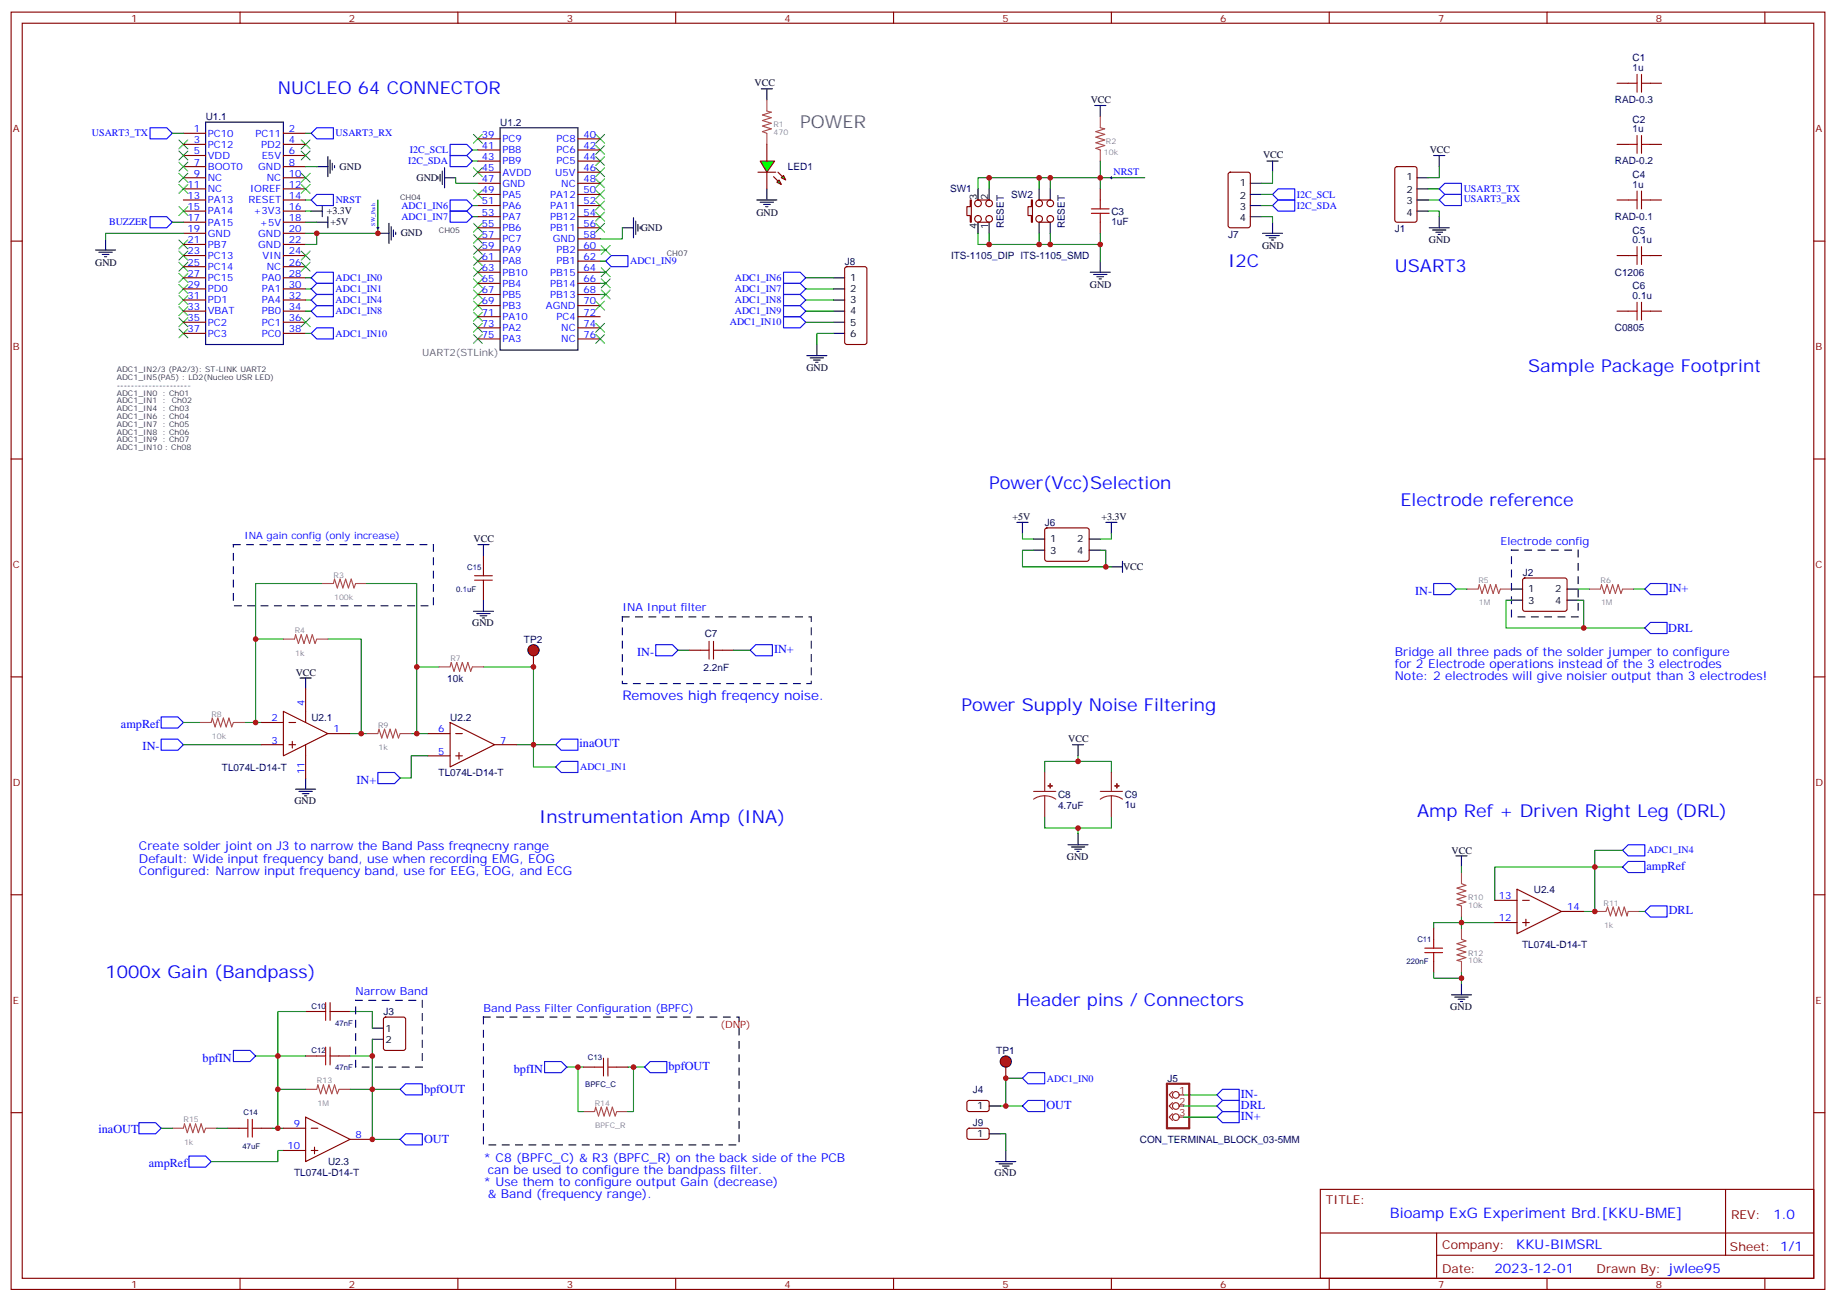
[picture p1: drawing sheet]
<svg xmlns="http://www.w3.org/2000/svg" width="583mm" height="413mm" viewBox="0 0 583 413" stroke-linecap="round" stroke-linejoin="round" font-family="sans-serif">
<g fill="none" stroke="#870000" stroke-width=".35">
<path d="M3.5 3.8h575.8v405.4h-575.8zM7.1 7.4h568.6v398.3h-568.6zM76.2 3.8v3.6M145.3 3.8v3.6M214.5 3.8v3.6M283.6 3.8v3.6M352.8 3.8v3.6M421.9 3.8v3.6M491.1 3.8v3.6M560.2 3.8v3.6M58.2 42.3h7.1M58.2 45.8h7.1"/>
<path d="M58.2 49.4h7.1M58.2 52.9h7.1M58.2 56.4h7.1M58.2 59.9h7.1M90 42.3h7M90 45.8h7M90 49.4h7M90 52.9h7M90 56.4h7M90 59.9h7M151.7 44.1h7M151.7 47.6h7"/>
<path d="M151.7 51.1h7M151.7 54.6h7M151.7 58.2h7M183.4 44.1h7.1M183.4 47.6h7.1M183.4 51.1h7.1M183.4 54.6h7.1M183.4 58.2h7.1M243.4 45.8v5.3M243.4 54.6v5.3M3.5 76.5h3.6M58.2 63.5h7.1"/>
<path d="M58.2 67h7.1M58.2 70.5h7.1M58.2 74h7.1M58.2 77.6h7.1M90 63.5h7M90 67h7M90 70.5h7M90 74h7M90 77.6h7M151.7 61.7h7M151.7 65.2h7M151.7 68.8h7"/>
<path d="M151.7 72.3h7M151.7 75.8h7M151.7 79.3h7M183.4 61.7h7.1M183.4 65.2h7.1M183.4 68.8h7.1M183.4 72.3h7.1M183.4 75.8h7.1M183.4 79.3h7.1M575.7 76.5h3.6M58.2 81.1h7.1M58.2 84.6h7.1"/>
<path d="M58.2 88.2h7.1M58.2 91.7h7.1M58.2 95.2h7.1M58.2 98.7h7.1M90 81.1h7M90 84.6h7M90 88.2h7M90 91.7h7M90 95.2h7M90 98.7h7M151.7 82.9h7M151.7 86.4h7"/>
<path d="M151.7 89.9h7M151.7 93.5h7M151.7 97h7M183.4 82.9h7.1M183.4 86.4h7.1M183.4 89.9h7.1M183.4 93.5h7.1M183.4 97h7.1M58.2 102.3h7.1M58.2 105.8h7.1M90 102.3h7M90 105.8h7"/>
<path d="M151.7 100.5h7M151.7 104h7M151.7 107.6h7M183.4 100.5h7.1M183.4 104h7.1M183.4 107.6h7.1M3.5 145.7h3.6M575.7 145.7h3.6M3.5 214.8h3.6M218.7 206.3h3.5M229.3 206.3h3.5M575.7 214.8h3.6"/>
<path d="M3.5 284h3.6M455.1 294.5v3.6M575.7 284h3.6M455.1 305.1v3.5M97 335.1h3.5M97 321h3.5M107.6 335.1h3.5M107.6 321h3.5M185.2 338.6h3.5M195.8 338.6h3.5M3.5 353.1h3.6M72.3 358h3.5"/>
<path d="M82.9 358h3.5M575.7 353.1h3.6M419.1 377.4h156.6v28.3h-156.6zM547.7 377.5v20.8M419.1 391.3h156.5M456 398.3h119.6M456 391.3v14.1M76.2 405.7v3.5M145.3 405.7v3.5M214.5 405.7v3.5M283.6 405.7v3.5M352.8 405.7v3.5"/>
<path d="M421.9 405.7v3.5M491.1 405.7v3.5M560.2 405.7v3.5"/>
</g>
<g fill="none" stroke="#00f" stroke-width=".35">
<path d="M47.6 40.5h5.3l1.8 1.8-1.8 1.8h-5.3zM98.8 42.3l1.7-1.8h5.3v3.6h-5.3zM142.9 45.8h5.3l1.7 1.8-1.7 1.8h-5.3zM142.9 49.4h5.3l1.7 1.7-1.7 1.8h-5.3zM456.8 59.9l1.8-1.7h5.3v3.5h-5.3zM47.6 68.8h5.3l1.8 1.7-1.8 1.8h-5.3zM142.9 67h5.3l1.7 1.8-1.7 1.7h-5.3zM142.9 63.5h5.3l1.7 1.7-1.7 1.8h-5.3zM456.8 63.5l1.8-1.8h5.3v3.5h-5.3zM100.5 97h5.3v3.5h-5.3l-1.7-1.8zM100.5 93.5h5.3v3.5h-5.3l-1.7-1.8zM100.5 89.9h5.3v3.6h-5.3l-1.7-1.8z"/>
<path d="M100.5 86.4h5.3v3.5h-5.3l-1.7-1.7zM192.3 82.9l1.7-1.8h5.3v3.5h-5.3zM98.8 105.8l1.7-1.8h5.3v3.6h-5.3zM455.1 185.2h5.3l1.7 1.7-1.7 1.8h-5.3zM522.1 186.9l1.8-1.7h5.3v3.5h-5.3zM522.1 199.3l1.8-1.8h5.3v3.5h-5.3zM208.1 204.6h5.3l1.8 1.7-1.8 1.8h-5.3zM238.1 206.3l1.8-1.7h5.3v3.5h-5.3zM51.2 227.5h5.2l1.8 1.8-1.8 1.7h-5.2zM51.2 234.6h5.2l1.8 1.7-1.8 1.8h-5.2zM178.2 234.6h5.2v3.5h-5.2l-1.8-1.8zM119.9 245.1h5.3l1.8 1.8-1.8 1.8h-5.3z"/>
<path d="M516.8 273.4h5.3v3.5h-5.3l-1.7-1.8zM522.1 289.2l1.8-1.7h5.3v3.5h-5.3zM74.1 333.3h5.3l1.7 1.8-1.7 1.8h-5.3zM172.9 336.9h5.3l1.7 1.7-1.7 1.8h-5.3zM204.6 338.6l1.8-1.7h5.3v3.5h-5.3zM44.1 356.3h5.3l1.8 1.7-1.8 1.8h-5.3zM127 345.7l1.8-1.8h5.3v3.6h-5.3zM386.3 347.5l1.8-1.8h5.2v3.5h-5.2zM386.3 354.5l1.8-1.8h5.2v3.6h-5.2zM386.3 351l1.8-1.8h5.2v3.5h-5.2zM60 366.9h5.3l1.7 1.7-1.7 1.8h-5.3zM127 361.6l1.8-1.8h5.3v3.5h-5.3z"/>
</g>
<g fill="none" stroke="#008700" stroke-width=".35">
<path d="M54.7 42.3h3.5M97 42.3h1.8M97 52.9h3.5M144.6 56.4v1.8h7.1M149.9 47.6h1.8M149.9 51.1h1.8M453.3 59.9h3.5M54.7 70.5h3.5M58.2 74h-24.7v1.8M97 63.5h1.8M97 67h1.8M97 70.5h3.5"/>
<path d="M100.5 74v3.6h-3.5M119.9 63.5v10.5h-22.9M149.9 68.8h1.8M149.9 65.2h1.8M190.5 79.3h1.8M197.6 72.3v3.5h-7.1M453.3 67h3.5v1.8M453.3 63.5h3.5M97 95.2h1.8M97 88.2h1.8M97 91.7h1.8M97 98.7h1.8"/>
<path d="M190.5 82.9h1.8M190.5 86.4h1.8M190.5 89.9h1.8M190.5 93.5h1.8M97 105.8h1.8M102.3 185.2h-21.2v17.6M116.4 185.2h15.9v26.4M462.1 186.9h3.6M518.6 186.9h3.5M90 202.8h-8.9v26.5M104.1 202.8h10.6v30M139.3 211.6h-7v21.2"/>
<path d="M153.5 211.6h15.8v24.7h-5.3M215.2 206.3h3.5M232.8 206.3h5.3M58.2 229.3h5.3M58.2 236.3h24.7M77.6 229.3h5.3M111.1 232.8h5.3M130.5 232.8h5.3M135.8 239.9h-5.3v7h-3.5M169.3 236.3h7.1M342.2 239.9v1.7M331.6 245.1v-3.5h21.2v3.5"/>
<path d="M331.6 259.3v3.5h21.2v-3.5M342.2 262.8v1.7M463.9 275.1v1.8M506.2 275.1h8.9M463.9 291v3.5M474.5 292.8h-19.4v1.7M474.5 285.7v-10.6h31.7v14.1h-3.5M520.3 289.2h1.8M455.1 308.6v1.8h8.8M463.9 308.6v3.6M81.1 335.1h15.9M97 321h-8.8v37"/>
<path d="M111.1 321h7.1v5.3M111.1 335.1h7.1v26.5h8.8M179.9 338.6h5.3M183.4 338.6v14.1h1.8M199.3 338.6h5.3M201.1 338.6v14.1h-1.8M51.2 358h3.5M68.8 358h3.5M86.4 358h3.6M88.2 345.7h8.8M111.1 345.7h15.9M375.7 347.5h10.6"/>
<path d="M90 365.1h-1.8v3.5h-21.2"/>
</g>
<g fill="none" stroke="#000" stroke-width=".35">
<path d="M65.3 38.8h24.7v70.5h-24.7zM241.7 28.2h3.5M243.4 28.2v3.5M100.5 52.9h3.6M104.1 49.7v6.4M104.8 50.8v4.2M105.5 51.8v2.1M106.2 52.5v.7M139 56.1v.7M139.7 55.4v2.1M140.4 54.3v4.2M141.1 56.4h3.5"/>
<path d="M141.1 53.2v6.4M158.7 40.5h24.7v70.6h-24.7zM243.4 59.9v3.6M30.3 79.3h6.4M33.5 75.8v3.5M98.8 67h3.5M100.5 70.5h3.6M102.3 65.2v3.6M104.1 68.8v3.5M119.9 74h3.6M123.5 70.9v6.3M124.2 71.9v4.3"/>
<path d="M124.9 73v2.1M125.6 73.7v.7M197.6 72.3h3.5M201.1 69.1v6.4M201.8 70.2v4.2M202.5 71.2v2.1M203.2 71.9v.7M240.2 63.5h6.4M241.3 64.2h4.2M242.4 64.9h2.1M243.1 65.6h.7M453.7 72.3h6.3"/>
<path d="M454.7 73h4.3M455.8 73.7h2.1M456.5 74.4h.7M456.8 68.8v3.5M31.4 80h4.2M32.5 80.8h2.1M33.2 81.5h.7M95.2 215.2h3.6M97 215.2v3.5M340.4 236.3h3.6M342.2 236.3v3.6M93.8 250.4h6.4"/>
<path d="M94.9 251.1h4.2M96 251.8h2.1M96.7 252.6h.7M97 246.9v3.5M339 268.1h6.4M340.1 268.8h4.2M341.1 269.5h2.2M341.8 270.2h.7M342.2 264.5v3.6M462.1 271.6h3.6M463.9 271.6v3.5M460.7 315.7h6.4"/>
<path d="M461.8 316.4h4.2M462.8 317.1h2.2M463.5 317.8h.8M463.9 312.2v3.5"/>
</g>
<path d="M74.1 172.8h63.5v19.4h-63.5zM479.8 174.6h21.1v21.2h-21.1zM197.6 195.8h59.9v21.1h-59.9zM112.9 317.5h21.2v21.1h-21.2zM153.5 322.8h81.1v40.5h-81.1z" fill="none" stroke="#000" stroke-width=".35" stroke-dasharray="2.1 2.1"/>
<g fill="none" stroke="#a10000" stroke-width=".35">
<path d="M222.2 206.3h2.9M225.1 203.5v5.7M226.5 206.3h2.8M226.5 203.5v5.7M455.1 298.1v2.8M103.4 318.2v5.6M104.8 318.2v5.6M452.3 302.3h5.6M452.3 300.9h5.6M455.1 302.3v2.8M100.5 335.1h2.9M100.5 321h2.9"/>
<path d="M103.4 332.3v5.6M104.8 335.1h2.8M104.8 332.3v5.6M104.8 321h2.8M188.7 338.6h2.9M191.6 335.8v5.7M193 338.6h2.8M193 335.8v5.7M75.8 358h2.9M78.7 355.2v5.7M80.1 358h2.8M80.1 355.2v5.7"/>
</g>
<g fill="none" stroke="#a64a4a" stroke-width=".35">
<path d="M243.4 35.2l1.4 .4-2.8 .9 2.8 .9-2.8 .8 2.8 .9-2.8 .9 2.8 .9-2.8 .9 1.4 .5M243.4 31.7v3.5M243.4 42.4v3.4M102.3 185.2h3.5M105.8 185.2l.4-1.4 .9 2.8 .8-2.8 .9 2.8 .9-2.8 .9 2.8 .9-2.8 .9 2.8 .5-1.4h3.5M465.7 186.9h3.4M469.2 186.9l.3-1.4 .9 2.8 .9-2.8 .9 2.8 .9-2.8 .9 2.8 .8-2.8 .9 2.8 .5-1.4M476.3 186.9h3.5M504.5 186.9h3.4M508 186.9l.4-1.4 .8 2.8 .9-2.8 .9 2.8 .9-2.8 .9 2.8 .8-2.8 .9 2.8 .6-1.4M515.1 186.9h3.5M90 202.8h3.4"/>
<path d="M93.5 202.8l.3-1.4 .9 2.8 .9-2.8 .9 2.8 .9-2.8 .8 2.8 .9-2.8 .9 2.8 .5-1.4M100.6 202.8h3.5M139.3 211.6h3.6l.3-1.4 .9 2.8 .9-2.8 .9 2.8 .9-2.8 .8 2.8 .9-2.8 .9 2.8 .5-1.4M150 211.6h3.5M63.5 229.3h3.5M67 229.3l.4-1.4 .9 2.8 .8-2.8 .9 2.8 .9-2.8 .9 2.8 .9-2.8 .9 2.8 .5-1.4h3.5M116.4 232.8h3.5l.4-1.4 .9 2.8 .9-2.8 .8 2.8 .9-2.8 .9 2.8 .9-2.8 .9 2.8 .5-1.4M127.1 232.8h3.4M463.9 276.9v3.5M463.9 298.1l1.4 .5-2.8 .9 2.8 .9-2.8 .8 2.8 .9-2.8 .9 2.8 .9-2.8 .9 1.4 .3M463.9 280.4l1.4 .6-2.8 .8 2.8 .9-2.8 .9 2.8 .9-2.8 .9 2.8 .8-2.8 .9 1.4 .4v3.5M463.9 294.5v3.5"/>
<path d="M506.2 289.2h3.5M509.8 289.2l.5-1.4 .9 2.9 .9-2.9 .8 2.9 .9-2.9 .9 2.9 .9-2.9 .9 2.9 .3-1.5h3.5M463.9 305.2v3.4M54.7 358h3.5M58.2 358l.4-1.4 .8 2.8 .9-2.8 .9 2.8 .9-2.8 .9 2.8 .9-2.8 .8 2.8 .6-1.4M65.3 358h3.5M97 345.7h3.5M100.5 345.7l.4-1.4 .9 2.8 .9-2.8 .8 2.8 .9-2.8 .9 2.8 .9-2.8 .9 2.8 .5-1.4M107.7 345.7h3.4M185.2 352.7h3.5l.4-1.4 .9 2.9 .9-2.9 .8 2.9 .9-2.9 .9 2.9 .9-2.9 .9 2.9 .5-1.5M195.8 352.7h3.5"/>
</g>
<g fill="none" stroke="#3c3" stroke-width=".35">
<path d="M56.8 44.4l2.8 2.8M56.8 47.9l2.8 2.9M56.8 51.5l2.8 2.8M56.8 55l2.8 2.8M56.8 58.5l2.8 2.8M59.6 44.4l-2.8 2.8M59.6 47.9l-2.8 2.9M59.6 51.5l-2.8 2.8M59.6 55l-2.8 2.8M59.6 58.5l-2.8 2.8M95.6 44.4l2.8 2.8M95.6 47.9l2.8 2.9"/>
<path d="M95.6 55l2.8 2.8M95.6 58.5l2.8 2.8M98.4 55l-2.8 2.8M98.4 47.9l-2.8 2.9M98.4 44.4l-2.8 2.8M98.4 58.5l-2.8 2.8M150.3 53.2l2.8 2.9M150.3 42.7l2.8 2.8M153.1 53.2l-2.8 2.9M153.1 42.7l-2.8 2.8M189.1 42.7l2.8 2.8M189.1 46.2l2.8 2.8"/>
<path d="M189.1 49.7l2.8 2.8M189.1 53.2l2.8 2.9M189.1 56.8l2.8 2.8M191.9 42.7l-2.8 2.8M191.9 46.2l-2.8 2.8M191.9 49.7l-2.8 2.8M191.9 53.2l-2.8 2.9M191.9 56.8l-2.8 2.8M56.8 79.7l2.8 2.8M56.8 76.2l2.8 2.8M56.8 65.6l2.8 2.8M59.6 79.7l-2.8 2.8"/>
<path d="M59.6 76.2l-2.8 2.8M59.6 65.6l-2.8 2.8M150.3 77.9l2.8 2.9M150.3 74.4l2.8 2.8M150.3 70.9l2.8 2.8M150.3 60.3l2.8 2.8M153.1 77.9l-2.8 2.9M153.1 74.4l-2.8 2.8M153.1 70.9l-2.8 2.8M153.1 60.3l-2.8 2.8M189.1 60.3l2.8 2.8M189.1 63.8l2.8 2.8"/>
<path d="M189.1 67.3l2.8 2.9M189.1 70.9l2.8 2.8M190.9 77.9l2.8 2.9M191.9 60.3l-2.8 2.8M191.9 63.8l-2.8 2.8M191.9 67.3l-2.8 2.9M191.9 70.9l-2.8 2.8M193.7 77.9l-2.8 2.9M56.8 97.3l2.8 2.9M56.8 93.8l2.8 2.8M56.8 90.3l2.8 2.8M56.8 86.7l2.8 2.9"/>
<path d="M56.8 83.2l2.8 2.8M59.6 97.3l-2.8 2.9M59.6 93.8l-2.8 2.8M59.6 90.3l-2.8 2.8M59.6 86.7l-2.8 2.9M59.6 83.2l-2.8 2.8M95.6 83.2l2.8 2.8M98.4 83.2l-2.8 2.8M150.3 99.1l2.8 2.8M150.3 95.6l2.8 2.8M150.3 92l2.8 2.9M150.3 88.5l2.8 2.8"/>
<path d="M150.3 85l2.8 2.8M150.3 81.5l2.8 2.8M153.1 81.5l-2.8 2.8M153.1 85l-2.8 2.8M153.1 88.5l-2.8 2.8M153.1 95.6l-2.8 2.8M153.1 99.1l-2.8 2.8M153.1 92l-2.8 2.9M189.1 95.6l2.8 2.8M190.9 85l2.8 2.8M190.9 88.5l2.8 2.8M190.9 92l2.8 2.9"/>
<path d="M191.9 95.6l-2.8 2.8M193.7 85l-2.8 2.8M193.7 88.5l-2.8 2.8M193.7 92l-2.8 2.9M56.8 104.4l2.8 2.8M56.8 100.9l2.8 2.8M59.6 104.4l-2.8 2.8M59.6 100.9l-2.8 2.8M150.3 106.2l2.8 2.8M150.3 102.6l2.8 2.8M153.1 102.6l-2.8 2.8M153.1 106.2l-2.8 2.8"/>
<path d="M189.1 106.2l2.8 2.8M189.1 102.6l2.8 2.8M191.9 106.2l-2.8 2.8M191.9 102.6l-2.8 2.8"/>
</g>
<path d="M119.6 72.3h.7M119.9 71.9v.7" fill="none" stroke="#000" stroke-width=".32"/>
<g fill="#0f0" stroke="#870000" stroke-width=".35">
<path d="M246.6 57.8l.7-.7 .7 1.4z"/>
<path d="M248 56.4l.7-.7 .7 1.4z"/>
</g>
<g fill="#870000" stroke="#870000" stroke-width=".35">
<path d="M245.5 56.1l1.4 1.4z"/>
<path d="M246.9 54.6l1.5 1.5z"/>
</g>
<path d="M240.6 54.6h5.6z" fill="#f00" stroke="#870000" stroke-width=".35"/>
<path d="M241.3 51.1h4.6l-2.5 3.5z" fill="#0f0" stroke="#870000" stroke-width=".35"/>
<path d="M347.5 33.5h3.5M349.2 33.5v3.5M314 59.9v3.6M314 70.5v3.5" fill="none" stroke="#000" stroke-width=".35"/>
<path d="M363.4 56.4h-30v3.5M333.4 74v3.6h15.8" fill="none" stroke="#008700" stroke-width=".35"/>
<path d="M346.4 66.3h5.7M346.4 67.7h5.7M349.2 63.5v2.8M349.2 67.7v2.8" fill="none" stroke="#a10000" stroke-width=".35"/>
<g fill="none" stroke="#870000" stroke-width=".35">
<path d="M349.2 59.9v3.6M349.2 70.5v3.5M97 218.7v10.6M82.9 236.3h7.1M82.9 229.3h7.1M90 225.7l14.1 7.1-14.1 7.1zM91.7 236.3h2.1M91.7 229.3h2.1M92.8 235.3v2.1M97 236.3v10.6M104.1 232.8h7M135.8 232.8h7.1"/>
<path d="M135.8 239.9h7.1M142.9 229.3l14.1 7-14.1 7.1zM144.6 232.8h2.2M144.6 239.9h2.2M145.7 238.8v2.1M157 236.3h7M474.5 292.8h7M474.5 285.7h7M481.5 282.2l14.2 7-14.2 7.1zM483.3 292.8h2.1M483.3 285.7h2.1M484.4 291.7v2.1"/>
<path d="M495.7 289.2h7M90 358h7M97 354.5l14.1 7.1-14.1 7zM98.8 358h2.1M90 365.1h7M98.8 365.1h2.1M99.8 364v2.1M111.1 361.6h7.1"/>
</g>
<path d="M352.4 56.4h.7M352.8 56.1v.7" fill="none" stroke="#000" stroke-width=".32"/>
<path d="M349.2 37v3.5M349.2 40.5l1.5 .4-2.9 .9 2.9 .9-2.9 .8 2.9 .9-2.9 .9 2.9 .9-2.9 .9 1.4 .5v3.5" fill="none" stroke="#a64a4a" stroke-width=".35"/>
<path d="M308 63.5h.3v7h-.3v-2.1h-1.1v-2.8h1.1z" fill="#f0f0f0" stroke="#870000" stroke-width=".35"/>
<g fill="none" stroke="#870000" stroke-width=".35">
<path d="M310.4 70.5h3.6M310.4 63.5h3.6"/>
<circle cx="310.4" cy="64.5" r="1.06"/>
<circle cx="310.4" cy="69.5" r="1.06"/>
<circle cx="314" cy="64.5" r="1.06"/>
<circle cx="314" cy="69.5" r="1.06"/>
</g>
<path d="M310.4 59.9v3.6M310.4 70.5v3.5M329.8 70.5v3.5M333.4 70.5v3.5" fill="none" stroke="#000" stroke-width=".35"/>
<path d="M327.4 63.5h.3v7h-.3v-2.1h-1.1v-2.8h1.1z" fill="#f0f0f0" stroke="#870000" stroke-width=".35"/>
<g fill="none" stroke="#870000" stroke-width=".35">
<path d="M513.3 26.4h3.5M523.9 26.4h3.5M390.1 54.9l.4-.3h5.7l.6 .5 .1 16.5-.5 .6-5.9 .1-.6-.5-.1-16.4zM513.3 45.8h3.5M523.9 45.8h3.5M329.8 70.5h3.6M329.8 63.5h3.6M513.3 63.5h3.5M523.9 63.5h3.5M268.3 84.8l.5-.2h5.7l.6 .5 .1 23.5-.5 .7h-5.9l-.6-.4-.1-23.6zM513.3 81.1h3.5M513.3 98.7h3.5"/>
<path d="M523.9 81.1h3.5M523.9 98.7h3.5M153.5 176.4v3.5M331.8 167.7l.5-.2h12.7l.5 .2 .2 .5v9.5l-.7 .4h-13l-.4-.7v-9.2zM153.5 186.9v3.6M483.5 183.6l.5-.2h12.7l.5 .2 .2 .5v9.5l-.7 .4-13-.1-.4-.6v-9.2zM121.9 323l.5-.2h5.7l.6 .4 .1 9.4-.5 .7h-5.9l-.6-.4-.1-9.4zM319.3 338.6v3.6M307.2 349.4l.4-.2 5.9 .1 .5 .6-.1 2.4-.6 .4h-6l-.4-.7v-2.1z"/>
<circle cx="329.8" cy="69.5" r="1.06"/>
<circle cx="329.8" cy="64.5" r="1.06"/>
<circle cx="333.4" cy="69.5" r="1.06"/>
<circle cx="333.4" cy="64.5" r="1.06"/>
</g>
<g fill="none" stroke="#000" stroke-width=".35">
<path d="M329.8 59.9v3.6M333.4 59.9v3.6M396.9 58.2h3.5M402.2 51.1h3.5M403.9 51.1v3.5M396.9 61.7h3.5M396.9 65.2h3.5M396.9 68.8h3.5M400.8 74h6.3M401.8 74.8h4.2M402.9 75.5h2.1M403.6 76.2h.7"/>
<path d="M403.9 70.5v3.5M264.6 88.2h3.5M264.6 91.7h3.5M264.6 95.2h3.5M264.6 98.7h3.5M346.1 86.4h6.3M347.1 87.1h4.3M348.2 87.8h2.1M348.9 88.5h.7M349.2 82.9v3.5M256.1 112.9h6.4M257.2 113.6h4.2"/>
<path d="M258.2 114.3h2.1M258.9 115h.7M259.3 109.3v3.6M264.6 102.3h3.5M264.6 105.8h3.5M151.7 172.8h3.5M153.5 172.8v3.6M322.8 165.8h3.5M324.6 165.8v3.5M328.1 171.1h3.5M328.1 174.6h3.5M345.7 171.1h3.5"/>
<path d="M345.7 174.6h3.5M351 165.8h3.5M352.8 179.9h3.5M352.8 165.8v3.5M356.3 178.1v3.5M150.3 194h6.3M151.3 194.7h4.3M152.4 195.4h2.1M153.1 196.1h.7M153.5 190.5v3.5M479.8 186.9h3.5M479.8 190.5h3.5"/>
<path d="M497.4 186.9h3.5M497.4 190.5h3.5M118.2 326.3h3.5M118.2 329.8h3.5M314 351h3.5"/>
</g>
<path d="M100.5 61.7h5.3v3.5h-5.3l-1.7-1.7zM403.9 61.7l1.8-1.8h5.3v3.6h-5.3zM403.9 65.2l1.8-1.7h5.3v3.5h-5.3zM248.7 86.4h5.3l1.8 1.8-1.8 1.7h-5.3zM248.7 89.9h5.3l1.8 1.8-1.8 1.8h-5.3zM248.7 93.5h5.3l1.8 1.7-1.8 1.8h-5.3zM248.7 97h5.3l1.8 1.7-1.8 1.8h-5.3zM248.7 100.5h5.3l1.8 1.8-1.8 1.7h-5.3zM176.4 243.4l1.8-1.8h5.2v3.5h-5.2zM516.8 268.1h5.3v3.5h-5.3l-1.7-1.8zM324.6 351l1.7-1.8h5.3v3.5h-5.3zM324.6 342.2l1.7-1.8h5.3v3.5h-5.3z" fill="none" stroke="#00f" stroke-width=".35"/>
<g fill="none" stroke="#008700" stroke-width=".35">
<path d="M314 56.4v3.5M329.8 56.4h-19.4v3.5M333.4 56.4h-3.6v3.5M349.2 51.1v8.8M403.9 54.6v3.6h-3.5M310.4 74v3.6h19.4M314 74v3.6M329.8 74v3.6h3.6M349.2 74v8.9M400.4 68.8h3.5v1.7M400.4 61.7h3.5M400.4 65.2h3.5"/>
<path d="M255.8 88.2h8.8M255.8 91.7h8.8M255.8 95.2h8.8M255.8 98.7h8.8M255.8 102.3h8.8M264.6 105.8h-5.3v3.5M324.6 169.3v1.8h3.5M328.1 174.6h-3.5v5.3h28.2M349.2 174.6h1.8v5.3M352.8 169.3v1.8h-3.6M479.8 190.5h-1.8v8.8h44.1M500.9 190.5h1.8v8.8"/>
<path d="M500.9 186.9h3.6M169.3 236.3v7.1h7.1M515.1 269.8h-8.9v5.3M118.2 329.8v5.3M317.5 351h7.1M324.6 342.2h-5.3v8.8M375.7 351h10.6M375.7 354.5h10.6"/>
</g>
<path d="M370.4 343.9h7.1v14.1h-7.1z" fill="none" stroke="#8c2424" stroke-width=".71"/>
<g fill="none" stroke="#8c2424" stroke-width=".35">
<path d="M328.1 251.1h7M331.6 252.6l-1.8 .2-1.7 .8M331.6 252.6l1.9 .2 1.6 .8M331.6 245.1v6M331.6 252.6v6.7M349.2 251.1h7.1M352.8 252.6l-1.9 .2-1.7 .8M352.8 252.6l1.8 .2 1.7 .8M352.8 245.1v6M352.8 252.6v6.7M372.2 346.4l-1.1 1.1 1.1 1M372.2 349.9l-1.1 1.1 1.1 1"/>
<path d="M372.2 353.4l-1.1 1.1 1.1 1.1M374.3 347.5h1.4M374.3 351h1.4M374.3 354.5h1.4"/>
<circle cx="373.2" cy="351" r="1.06"/>
<circle cx="373.2" cy="347.5" r="1.06"/>
<circle cx="373.2" cy="354.5" r="1.06"/>
</g>
<g fill="#8c2424" stroke="#8c2424" stroke-width=".35">
<path d="M332.7 249.4h1.4z"/>
<path d="M333.3 248.7l.1 1.4z"/>
<path d="M353.8 249.4h1.4z"/>
<path d="M354.5 248.7v1.4z"/>
</g>
<g fill="none" stroke="#a10000" stroke-width=".35">
<path d="M516.8 26.4h2.8M519.6 23.6v5.6M521.1 26.4h2.8M521.1 23.6v5.6M516.8 45.8h2.8M519.6 43v5.6M521.1 43v5.6M521.1 45.8h2.8M516.8 63.5h2.8M519.6 60.6v5.7M519.6 78.3v5.6M521.1 60.6v5.7"/>
<path d="M521.1 78.3v5.6M521.1 63.5h2.8M516.8 81.1h2.8M516.8 98.7h2.8M519.6 95.9v5.7M521.1 95.9v5.7M521.1 81.1h2.8M521.1 98.7h2.8M153.5 179.9v2.8M150.6 184.1h5.7M150.6 182.7h5.7M153.5 184.1v2.8"/>
</g>
<path d="M95.6 79.7l2.8 2.8M98.4 79.7l-2.8 2.8M95.6 100.9l2.8 2.8M98.4 100.9l-2.8 2.8" fill="none" stroke="#3c3" stroke-width=".35"/>
<circle cx="319.3" cy="336.9" r="1.76" fill="#f00" stroke="#000" stroke-width=".35"/>
<path d="M443 53.1l.4-.2h5.7l.6 .4 .1 16.5-.5 .7h-5.9l-.6-.4-.1-16.5zM169.3 208.1v3.5" fill="none" stroke="#870000" stroke-width=".35"/>
<path d="M449.8 56.4h3.5M449.8 59.9h3.5M455.1 49.4h3.5M456.8 49.4v3.5M449.8 63.5h3.5M449.8 67h3.5" fill="none" stroke="#000" stroke-width=".35"/>
<path d="M456.8 52.9v3.5h-3.5" fill="none" stroke="#008700" stroke-width=".35"/>
<circle cx="169.3" cy="206.3" r="1.76" fill="#f00" stroke="#000" stroke-width=".35"/>
<path d="M307.2 358.2l.4-.2 5.9 .1 .5 .6-.1 2.4-.6 .5-6-.1-.4-.6v-2.2z" fill="none" stroke="#870000" stroke-width=".35"/>
<path d="M314 359.8h3.5M316.1 368.6h6.3M317.1 369.3h4.3M318.2 370h2.1M318.9 370.7h.7M319.3 365.1v3.5" fill="none" stroke="#000" stroke-width=".35"/>
<path d="M317.5 359.8h1.8v5.3" fill="none" stroke="#008700" stroke-width=".35"/>
<g fill="#c00">
<circle cx="81.1" cy="229.3" r=".88"/>
<circle cx="114.7" cy="232.8" r=".88"/>
<circle cx="132.3" cy="232.8" r=".88"/>
<circle cx="169.3" cy="236.3" r=".88"/>
<circle cx="81.1" cy="202.8" r=".88"/>
<circle cx="88.2" cy="358" r=".88"/>
<circle cx="88.2" cy="345.7" r=".88"/>
<circle cx="88.2" cy="335.1" r=".88"/>
<circle cx="118.2" cy="345.7" r=".88"/>
<circle cx="183.4" cy="338.6" r=".88"/>
<circle cx="201.1" cy="338.6" r=".88"/>
<circle cx="463.9" cy="310.4" r=".88"/>
<circle cx="463.9" cy="292.8" r=".88"/>
<circle cx="506.2" cy="289.2" r=".88"/>
<circle cx="506.2" cy="275.1" r=".88"/>
<circle cx="342.2" cy="262.8" r=".88"/>
<circle cx="342.2" cy="241.6" r=".88"/>
<circle cx="132.3" cy="211.6" r=".88"/>
<circle cx="100.5" cy="74" r=".88"/>
<circle cx="119.9" cy="74" r=".88"/>
<circle cx="118.2" cy="361.6" r=".88"/>
<circle cx="333.4" cy="56.4" r=".88"/>
<circle cx="333.4" cy="77.6" r=".88"/>
<circle cx="329.8" cy="56.4" r=".88"/>
<circle cx="314" cy="56.4" r=".88"/>
<circle cx="329.8" cy="77.6" r=".88"/>
<circle cx="314" cy="77.6" r=".88"/>
<circle cx="349.3" cy="56.4" r=".88"/>
<circle cx="349.3" cy="77.6" r=".88"/>
<circle cx="502.7" cy="199.3" r=".88"/>
<circle cx="118.2" cy="335.1" r=".88"/>
<circle cx="351" cy="179.9" r=".88"/>
<circle cx="319.3" cy="351" r=".88"/>
<circle cx="319.3" cy="342.2" r=".88"/>
<circle cx="169.3" cy="211.6" r=".88"/>
</g>
<g font-size="5.6" fill="#00f">
<text x="88.2" y="30">NUCLEO 64 CONNECTOR</text>
<text x="389.8" y="84.6">I2C</text>
<text x="442.7" y="86.4">USART3</text>
<text x="485.1" y="118.1">Sample Package Footprint</text>
<text x="314" y="155.2">Pow</text>
<text x="325.4" y="155.2">er(Vcc)Selection</text>
<text x="444.5" y="160.5">Electrode reference</text>
<text x="305.2" y="225.7">Pow</text>
<text x="316.6" y="225.7">er Supply Noise Filtering</text>
<text x="171.1" y="261">Instrumentation Amp (INA)</text>
<text x="449.8" y="259.3">Amp Ref + Driven Right Leg (DRL)</text>
<text x="33.5" y="310.4">1000x Gain (Bandpass)</text>
<text x="322.8" y="319.2">Header pins / Connectors</text>
</g>
<text font-size="5.6" fill="#666" x="254" y="40.5">POWER</text>
<text font-size="4.6" fill="#00f" x="441.2" y="386.5">Bioamp ExG Experiment Brd.[KKU-BME]</text>
<g font-size="4.2" fill="#00f">
<text x="197.6" y="222.2">Removes high freqency noise.</text>
<text x="562.9" y="386.7">1.0</text>
<text x="481.3" y="396.3">KKU-BIMSRL</text>
<text x="474.4" y="404.1">2023-12-01</text>
<text x="534.7" y="404">lee95</text>
</g>
<g font-size="3.9" fill="#00f">
<text x="449.2" y="188.7">IN-</text>
<text x="529.7" y="187.8">IN+</text>
<text x="529.5" y="200.5">DRL</text>
<text x="202.3" y="208.1">IN-</text>
<text x="245.7" y="207.2">IN+</text>
<text x="442.7" y="208.1">Bridge all three pads of the solder jumper to configure</text>
<text x="442.7" y="212">for 2 Electrode operations instead of the 3 electrodes</text>
<text x="442.7" y="215.9">Note: 2 electrodes w</text>
<text x="483.3" y="215.9">ill give noisier output than 3 electrodes!</text>
<text x="38.4" y="231">ampRef</text>
<text x="45.3" y="238.1">IN-</text>
<text x="184" y="237.1">inaOUT</text>
<text x="113.2" y="248.7">IN+</text>
<text x="44.1" y="269.8">Create solder joint on J3 to narrowthe Band Pass freqnecny range</text>
<text x="44.1" y="273.7">Default: Wide input frequency band, use w</text>
<text x="127.8" y="273.7">hen recording EMG, EOG</text>
<text x="522.6" y="276">ampRef</text>
<text x="44.1" y="277.6">Configured: Narrowinput frequency band, use for EEG, EOG, and ECG</text>
<text x="529.7" y="290.1">DRL</text>
<text x="64.3" y="336.9">bpfIN</text>
<text x="163.1" y="340.4">bpfIN</text>
<text x="212.2" y="339.5">bpfOUT</text>
<text x="134.6" y="346.7">bpfOUT</text>
<text x="332.1" y="351.8">OUT</text>
<text x="393.9" y="348.3">IN-</text>
<text x="393.9" y="351.8">DRL</text>
<text x="31.2" y="359.6">inaOUT</text>
<text x="393.9" y="355.3">IN+</text>
<text x="134.6" y="362.6">OUT</text>
<text x="47.2" y="370.4">ampRef</text>
<text x="153.5" y="368.6">* C8 (BPFC_C) &amp; R3 (BPFC_R) on the back side of the PCB</text>
<text x="153.5" y="376.4">* Use them to configure output Gain (decrease)</text>
<text x="154.8" y="372.5">can be used to configure the bandpass filter.</text>
<text x="154.8" y="380.3">&amp; Band (frequency range).</text>
</g>
<g font-size="3.9" fill="#800">
<text x="420.9" y="382">TITLE:</text>
<text x="549.5" y="386.7">REV:</text>
<text x="457.8" y="396.2">Company:</text>
<text x="549.1" y="396.8">Sheet: 1/1</text>
<text x="457.8" y="403.9">Date:</text>
<text x="506.8" y="404">Draw</text>
<text x="517" y="404">n By: jw</text>
</g>
<g font-size="3.5" fill="#00f">
<text x="476.2" y="172.8">Electrode config</text>
<text x="197.6" y="194">INA Input filter</text>
<text x="112.9" y="315.7">NarrowBand</text>
<text x="153.5" y="321">Band Pass Filter Configuration (BPFC)</text>
</g>
<g font-size="3.2" fill="#800">
<text x="41.6" y="6.8">1</text>
<text x="110.8" y="6.8">2</text>
<text x="179.9" y="6.8">3</text>
<text x="249.1" y="6.8">4</text>
<text x="318.2" y="6.8">5</text>
<text x="387.3" y="6.8">6</text>
<text x="456.5" y="6.8">7</text>
<text x="525.6" y="6.8">8</text>
<text x="4.1" y="41.9">A</text>
<text x="576.3" y="41.9">A</text>
<text x="4.1" y="111.1">B</text>
<text x="576.3" y="111.1">B</text>
<text x="4.1" y="180.2">C</text>
<text x="576.3" y="180.2">C</text>
<text x="4.1" y="249.4">D</text>
<text x="576.3" y="249.4">D</text>
<text x="4.1" y="318.5">E</text>
<text x="576.3" y="318.5">E</text>
<text x="41.6" y="408.7">1</text>
<text x="110.8" y="408.7">2</text>
<text x="179.9" y="408.7">3</text>
<text x="249.1" y="408.7">4</text>
<text x="318.2" y="408.7">5</text>
<text x="387.3" y="408.7">6</text>
<text x="456.5" y="408.7">7</text>
<text x="525.6" y="408.7">8</text>
</g>
<g font-size="3.2" fill="#000080">
<text x="518.2" y="22.5">1u</text>
<text x="518.2" y="19.3">C1</text>
<text x="512.6" y="32.8">RAD-0.3</text>
<text x="65.3" y="38.2">U1.1</text>
<text x="158.8" y="39.9">U1.2</text>
<text x="518.2" y="41.9">1u</text>
<text x="518.2" y="38.9">C2</text>
<text x="512.6" y="52.2">RAD-0.2</text>
<text x="250.1" y="54">LED1</text>
<text x="518.2" y="59.6">1u</text>
<text x="518.2" y="56.5">C4</text>
<text x="301.6" y="61.1">SW1</text>
<text x="321" y="62.8">SW2</text>
<text x="352.8" y="71.3">1uF</text>
<text x="352.8" y="68.2">C3</text>
<text x="512.6" y="69.8">RAD-0.1</text>
<text x="318.6" y="72.5" transform="rotate(-90 318.6 72.5)">RESET</text>
<text x="338" y="72.5" transform="rotate(-90 338 72.5)">RESET</text>
<text x="389.8" y="75.4">J7</text>
<text x="442.8" y="73.6">J1</text>
<text x="518.2" y="77.2">0.1u</text>
<text x="518.2" y="74.2">C5</text>
<text x="301.9" y="82.3">ITS-1105_DIP ITS-1105_SMD</text>
<text x="268.1" y="84">J8</text>
<text x="512.6" y="87.5">C1206</text>
<text x="518.2" y="94.9">0.1u</text>
<text x="518.2" y="91.8">C6</text>
<text x="512.6" y="105.1">C0805</text>
<text x="331.6" y="166.9">J6</text>
<text x="483.3" y="182.8">J2</text>
<text x="166.3" y="203.9">TP2</text>
<text x="223.7" y="202.2">C7</text>
<text x="223.3" y="212.8">2.2nF</text>
<text x="142" y="216.3">10k</text>
<text x="98.8" y="228.6">U2.1</text>
<text x="142.9" y="228.6">U2.2</text>
<text x="70.4" y="244.5">TL074L-D14-T</text>
<text x="139.2" y="246.3">TL074L-D14-T</text>
<text x="335.8" y="256.7">4.7uF</text>
<text x="335.8" y="253.3">C8</text>
<text x="357" y="256.5">1u</text>
<text x="357" y="253.3">C9</text>
<text x="486.9" y="283.3">U2.4</text>
<text x="483.2" y="301">TL074L-D14-T</text>
<text x="121.7" y="322.1">J3</text>
<text x="316.2" y="334.5">TP1</text>
<text x="308.8" y="346.9">J4</text>
<text x="370.6" y="343.3">J5</text>
<text x="308.8" y="357.4">J9</text>
<text x="361.8" y="362.7">CON_TERMINAL_BLOCK_03-5MM</text>
<text x="104.1" y="369.8">U2.3</text>
<text x="93.4" y="373.3">TL074L-D14-T</text>
</g>
<g font-size="3.2">
<text x="239.5" y="27.4">VCC</text>
<text x="346.2" y="32.6">VCC</text>
<text x="107.8" y="53.9">GND</text>
<text x="400.9" y="50.2">VCC</text>
<text x="453.8" y="48.5">VCC</text>
<text x="132.2" y="57.5">GND</text>
<text x="393.6" y="58.9">1</text>
<text x="446.5" y="57.1">1</text>
<text x="310.1" y="63.5" transform="rotate(-90 310.1 63.5)">3</text>
<text x="313.6" y="63.5" transform="rotate(-90 313.6 63.5)">2</text>
<text x="393.6" y="63.1">2</text>
<text x="446.5" y="61.3">2</text>
<text x="446.5" y="64.9">3</text>
<text x="103.7" y="68">+3.3V</text>
<text x="104.9" y="71.5">+5V</text>
<text x="240.1" y="68.4">GND</text>
<text x="393.6" y="66.6">3</text>
<text x="393.6" y="70.2">4</text>
<text x="446.5" y="68.4">4</text>
<text x="127.2" y="75">GND</text>
<text x="203.4" y="73.3">GND</text>
<text x="310.1" y="72.5" transform="rotate(-90 310.1 72.5)">4</text>
<text x="313.6" y="72.5" transform="rotate(-90 313.6 72.5)">1</text>
<text x="453.5" y="77.3">GND</text>
<text x="400.6" y="79">GND</text>
<text x="30.2" y="84.3">GND</text>
<text x="269.9" y="89.2">1</text>
<text x="269.9" y="92.7">2</text>
<text x="345.9" y="91.3">GND</text>
<text x="269.9" y="96.3">3</text>
<text x="269.9" y="99.8">4</text>
<text x="269.9" y="103.3">5</text>
<text x="269.9" y="106.9">6</text>
<text x="256" y="117.8">GND</text>
<text x="321.4" y="165">+5V</text>
<text x="349.6" y="165">+3.3V</text>
<text x="150.3" y="172.1">VCC</text>
<text x="333.4" y="172.1">1</text>
<text x="341.9" y="172.1">2</text>
<text x="333.4" y="175.6">3</text>
<text x="341.9" y="175.6">4</text>
<text x="356.5" y="180.9">VCC</text>
<text x="485.1" y="188">1</text>
<text x="485.1" y="191.5">3</text>
<text x="493.6" y="188">2</text>
<text x="493.6" y="191.5">4</text>
<text x="149.9" y="198.7">GND</text>
<text x="93.9" y="214.5">VCC</text>
<text x="339.1" y="235.6">VCC</text>
<text x="93.4" y="255.1">GND</text>
<text x="338.6" y="272.8">GND</text>
<text x="460.8" y="270.9">VCC</text>
<text x="460.3" y="320.4">GND</text>
<text x="122.4" y="327.3">1</text>
<text x="122.4" y="330.9">2</text>
<text x="310.2" y="352">1</text>
<text x="310.2" y="360.9">1</text>
<text x="315.7" y="373.3">GND</text>
</g>
<g font-size="3.2" fill="#00f">
<text x="61.5" y="41.9">1</text>
<text x="91.7" y="41.9">2</text>
<text x="29.2" y="43.3">USART3_TX</text>
<text x="61.5" y="45.5">3</text>
<text x="66" y="43.4">PC10</text>
<text x="66" y="46.9">PC12</text>
<text x="81.1" y="43.4">PC11</text>
<text x="82.9" y="46.9">PD2</text>
<text x="91.7" y="45.5">4</text>
<text x="106.5" y="43.1">USART3_RX</text>
<text x="153" y="43.7">39</text>
<text x="153" y="47.2">41</text>
<text x="159.5" y="45.1">PC9</text>
<text x="176.6" y="45.1">PC8</text>
<text x="185.2" y="43.7">40</text>
<text x="185.2" y="47.2">42</text>
<text x="61.5" y="49">5</text>
<text x="61.5" y="52.5">7</text>
<text x="66" y="50.4">VDD</text>
<text x="66" y="53.9">BOOT0</text>
<text x="82" y="53.9">GND</text>
<text x="83.1" y="50.4">E5V</text>
<text x="91.7" y="49">6</text>
<text x="91.7" y="52.5">8</text>
<text x="129.5" y="52.2">I2C_SDA</text>
<text x="130.1" y="48.6">I2C_SCL</text>
<text x="153" y="50.8">43</text>
<text x="159.5" y="48.6">PB8</text>
<text x="159.5" y="52.2">PB9</text>
<text x="176.6" y="48.6">PC6</text>
<text x="176.6" y="52.2">PC5</text>
<text x="185.2" y="50.8">44</text>
<text x="59.5" y="59.6">11</text>
<text x="61.5" y="56.1">9</text>
<text x="66" y="57.5">NC</text>
<text x="84.7" y="57.5">NC</text>
<text x="91.7" y="56.1">10</text>
<text x="91.7" y="59.6">12</text>
<text x="153" y="54.3">45</text>
<text x="153" y="57.8">47</text>
<text x="159.5" y="55.7">AVDD</text>
<text x="159.5" y="59.2">GND</text>
<text x="176.2" y="55.7">U5V</text>
<text x="178.1" y="59.2">NC</text>
<text x="185.2" y="54.3">46</text>
<text x="185.2" y="57.8">48</text>
<text x="353.5" y="55.5">NRST</text>
<text x="59.5" y="63.1">13</text>
<text x="66" y="61">NC</text>
<text x="66" y="64.5">PA13</text>
<text x="78.9" y="64.5">RESET</text>
<text x="79.4" y="61">IOREF</text>
<text x="91.7" y="63.1">14</text>
<text x="106.6" y="64.4">NRST</text>
<text x="153" y="61.3">49</text>
<text x="153" y="64.9">51</text>
<text x="159.5" y="62.8">PA5</text>
<text x="174.6" y="62.8">PA12</text>
<text x="185.2" y="61.3">50</text>
<text x="185.2" y="64.9">52</text>
<text x="411.7" y="62.8">I2C_SCL</text>
<text x="464.6" y="64.2">USART3_RX</text>
<text x="464.6" y="60.9">USART3_TX</text>
<text x="34.6" y="71.5">BUZZER</text>
<text x="59.5" y="66.6">15</text>
<text x="59.5" y="70.2">17</text>
<text x="66" y="68.1">PA14</text>
<text x="66" y="71.6">PA15</text>
<text x="80.5" y="68.1">+3V3</text>
<text x="82.5" y="71.6">+5V</text>
<text x="91.7" y="66.6">16</text>
<text x="91.7" y="70.2">18</text>
<text x="127.4" y="69.8">ADC1_IN7</text>
<text x="127.4" y="66.3">ADC1_IN6</text>
<text x="153" y="68.4">53</text>
<text x="153" y="71.9">55</text>
<text x="159.5" y="66.3">PA6</text>
<text x="159.5" y="69.8">PA7</text>
<text x="174.6" y="69.8">PB12</text>
<text x="174.6" y="66.3">PA11</text>
<text x="185.2" y="68.4">54</text>
<text x="185.2" y="71.9">56</text>
<text x="411.7" y="66.3">I2C_SDA</text>
<text x="59.5" y="73.7">19</text>
<text x="59.5" y="77.2">21</text>
<text x="66" y="75.1">GND</text>
<text x="82" y="75.1">GND</text>
<text x="91.7" y="73.7">20</text>
<text x="91.7" y="77.2">22</text>
<text x="153" y="75.5">57</text>
<text x="159.5" y="73.3">PB6</text>
<text x="159.5" y="76.9">PC7</text>
<text x="174.6" y="73.3">PB11</text>
<text x="175.5" y="76.9">GND</text>
<text x="185.2" y="75.5">58</text>
<text x="59.5" y="80.8">23</text>
<text x="66" y="78.6">PB7</text>
<text x="66" y="82.2">PC13</text>
<text x="82" y="78.6">GND</text>
<text x="83.4" y="82.2">VIN</text>
<text x="91.7" y="80.8">24</text>
<text x="153" y="79">59</text>
<text x="153" y="82.5">61</text>
<text x="159.5" y="80.4">PA9</text>
<text x="159.5" y="83.9">PA8</text>
<text x="176.6" y="80.4">PB2</text>
<text x="176.6" y="83.9">PB1</text>
<text x="185.2" y="79">60</text>
<text x="185.2" y="82.5">62</text>
<text x="200" y="83.9">ADC1_IN9</text>
<text x="59.5" y="84.3">25</text>
<text x="59.5" y="87.8">27</text>
<text x="66" y="85.7">PC14</text>
<text x="66" y="89.2">PC15</text>
<text x="83.2" y="89.2">PA0</text>
<text x="84.7" y="85.7">NC</text>
<text x="91.7" y="84.3">26</text>
<text x="91.7" y="87.8">28</text>
<text x="106.5" y="89.2">ADC1_IN0</text>
<text x="153" y="86">63</text>
<text x="153" y="89.6">65</text>
<text x="159.5" y="87.5">PB10</text>
<text x="174.6" y="87.5">PB15</text>
<text x="185.2" y="86">64</text>
<text x="185.2" y="89.6">66</text>
<text x="233.2" y="89.2">ADC1_IN6</text>
<text x="59.5" y="91.3">29</text>
<text x="59.5" y="94.9">31</text>
<text x="66" y="92.7">PD0</text>
<text x="83.2" y="92.7">PA1</text>
<text x="91.7" y="91.3">30</text>
<text x="91.7" y="94.9">32</text>
<text x="106.5" y="92.7">ADC1_IN1</text>
<text x="153" y="93.1">67</text>
<text x="159.5" y="91">PB4</text>
<text x="159.5" y="94.5">PB5</text>
<text x="174.6" y="91">PB14</text>
<text x="174.6" y="94.5">PB13</text>
<text x="185.2" y="93.1">68</text>
<text x="233.2" y="92.7">ADC1_IN7</text>
<text x="59.5" y="98.4">33</text>
<text x="59.5" y="101.9">35</text>
<text x="66" y="96.3">PD1</text>
<text x="66" y="99.8">VBAT</text>
<text x="83.1" y="99.8">PB0</text>
<text x="83.2" y="96.3">PA4</text>
<text x="91.7" y="98.4">34</text>
<text x="91.7" y="101.9">36</text>
<text x="106.5" y="99.8">ADC1_IN8</text>
<text x="106.5" y="96.3">ADC1_IN4</text>
<text x="153" y="96.6">69</text>
<text x="153" y="100.2">71</text>
<text x="159.5" y="98">PB3</text>
<text x="159.5" y="101.6">PA10</text>
<text x="173.3" y="98">AGND</text>
<text x="176.6" y="101.6">PC4</text>
<text x="185.2" y="96.6">70</text>
<text x="185.2" y="100.2">72</text>
<text x="233.2" y="96.2">ADC1_IN8</text>
<text x="233.2" y="99.7">ADC1_IN9</text>
<text x="59.5" y="105.4">37</text>
<text x="66" y="103.3">PC2</text>
<text x="66" y="106.9">PC3</text>
<text x="83.1" y="103.3">PC1</text>
<text x="83.1" y="106.9">PC0</text>
<text x="91.7" y="105.4">38</text>
<text x="106.5" y="106.8">ADC1_IN10</text>
<text x="153" y="103.7">73</text>
<text x="153" y="107.2">75</text>
<text x="159.5" y="105.1">PA2</text>
<text x="178.1" y="105.1">NC</text>
<text x="185.2" y="103.7">74</text>
<text x="185.2" y="107.2">76</text>
<text x="231.7" y="103.3">ADC1_IN10</text>
<text x="159.5" y="108.6">PA3</text>
<text x="178.1" y="108.6">NC</text>
<text x="77.6" y="171.1">INA gain config (only increase)</text>
<text x="96.7" y="224" transform="rotate(-90 96.7 224)">4</text>
<text x="86.2" y="228.9">2</text>
<text x="105.8" y="232.4">1</text>
<text x="139.1" y="232.4">6</text>
<text x="86.2" y="236">3</text>
<text x="139.1" y="239.5">5</text>
<text x="158.7" y="236">7</text>
<text x="96.7" y="245.6" transform="rotate(-90 96.7 245.6)">11</text>
<text x="184.1" y="244.4">ADC1_IN1</text>
<text x="522.8" y="270.7">ADC1_IN4</text>
<text x="475.7" y="285.4">13</text>
<text x="475.7" y="292.4">12</text>
<text x="497.4" y="288.9">14</text>
<text x="332.3" y="343.2">ADC1_IN0</text>
<text x="93.2" y="357.7">9</text>
<text x="91.2" y="364.7">10</text>
<text x="112.9" y="361.2">8</text>
</g>
<text font-size="3.2" fill="#666" x="134.1" y="112.9">UART2(STLink)</text>
<text font-size="3.2" fill="#f00" x="201.1" y="326.3">부품을 올리지 말것(DNP)</text>
<g font-size="3.2" fill="#8d2323">
<text x="374.3" y="347.1">1</text>
<text x="374.3" y="350.6">2</text>
<text x="374.3" y="354.2">3</text>
</g>
<g font-size="2.5" fill="#838383">
<text x="245.5" y="40.4">R1</text>
<text x="245.5" y="42.8">470</text>
<text x="351.1" y="45.8">R2</text>
<text x="350.4" y="49.3">10k</text>
<text x="105.9" y="183.3">R3</text>
<text x="469.3" y="185.1">R5</text>
<text x="508.1" y="185.1">R6</text>
<text x="106" y="190.4">100k</text>
<text x="469.4" y="192.1">1M</text>
<text x="508.2" y="192.1">1M</text>
<text x="93.6" y="201">R4</text>
<text x="93.7" y="208">1k</text>
<text x="143" y="209.8">R7</text>
<text x="67.1" y="227.4">R8</text>
<text x="120" y="230.9">R9</text>
<text x="67.2" y="234.5">10k</text>
<text x="120.2" y="238">1k</text>
<text x="466" y="285.7">R10</text>
<text x="509" y="287.4">R11</text>
<text x="466" y="288">10k</text>
<text x="509.2" y="294.5">1k</text>
<text x="466" y="305.7">10k</text>
<text x="466" y="303.3">R12</text>
<text x="100.6" y="343.8">R13</text>
<text x="100.7" y="350.9">1M</text>
<text x="188.8" y="350.9">R14</text>
<text x="58.3" y="356.2">R15</text>
<text x="188.9" y="357.9">BPFC_R</text>
<text x="58.4" y="363.2">1k</text>
</g>
<g font-size="2.5" fill="#333">
<text x="127" y="63.5">CH04</text>
<text x="139.3" y="74">CH05</text>
<text x="211.7" y="81.1">CH07</text>
<text x="37" y="118.1">ADC1_IN2/3 (PA2/3): ST-LINK UART2</text>
<text x="37" y="120.6">ADC1_IN5(PA5) : LD2(Nucleo USR LED)</text>
<text x="37" y="123.1">---------------------</text>
<text x="37" y="125.6">ADC1_IN0 : Ch01</text>
<text x="37" y="128">ADC1_IN1</text>
<text x="37" y="130.5">ADC1_IN4 : Ch03</text>
<text x="51.7" y="128">:</text>
<text x="54.5" y="128">Ch02</text>
<text x="37" y="133">ADC1_IN6 : Ch04</text>
<text x="37" y="135.4">ADC1_IN7 : Ch05</text>
<text x="37" y="137.9">ADC1_IN8 : Ch06</text>
<text x="37" y="140.4">ADC1_IN9 : Ch07</text>
<text x="37" y="142.8">ADC1_IN10 : Ch08</text>
</g>
<g font-size="2.5" fill="#000080">
<text x="148.3" y="180.8">C15</text>
<text x="144.8" y="187.8">0.1uF</text>
<text x="449.9" y="298.9">C11</text>
<text x="446.5" y="306">220nF</text>
<text x="98.9" y="320.1">C10</text>
<text x="106.4" y="325.4">47nF</text>
<text x="98.9" y="334.3">C12</text>
<text x="106.4" y="339.5">47nF</text>
<text x="186.6" y="336.3">C13</text>
<text x="185.8" y="345.1">BPFC_C</text>
<text x="77.3" y="353.9">C14</text>
<text x="76.9" y="364.5">47uF</text>
</g>
<text font-size="1.8" fill="#00f" x="119.1" y="71.6" transform="rotate(-90 119.1 71.6)">SW_Push</text>
</svg>
